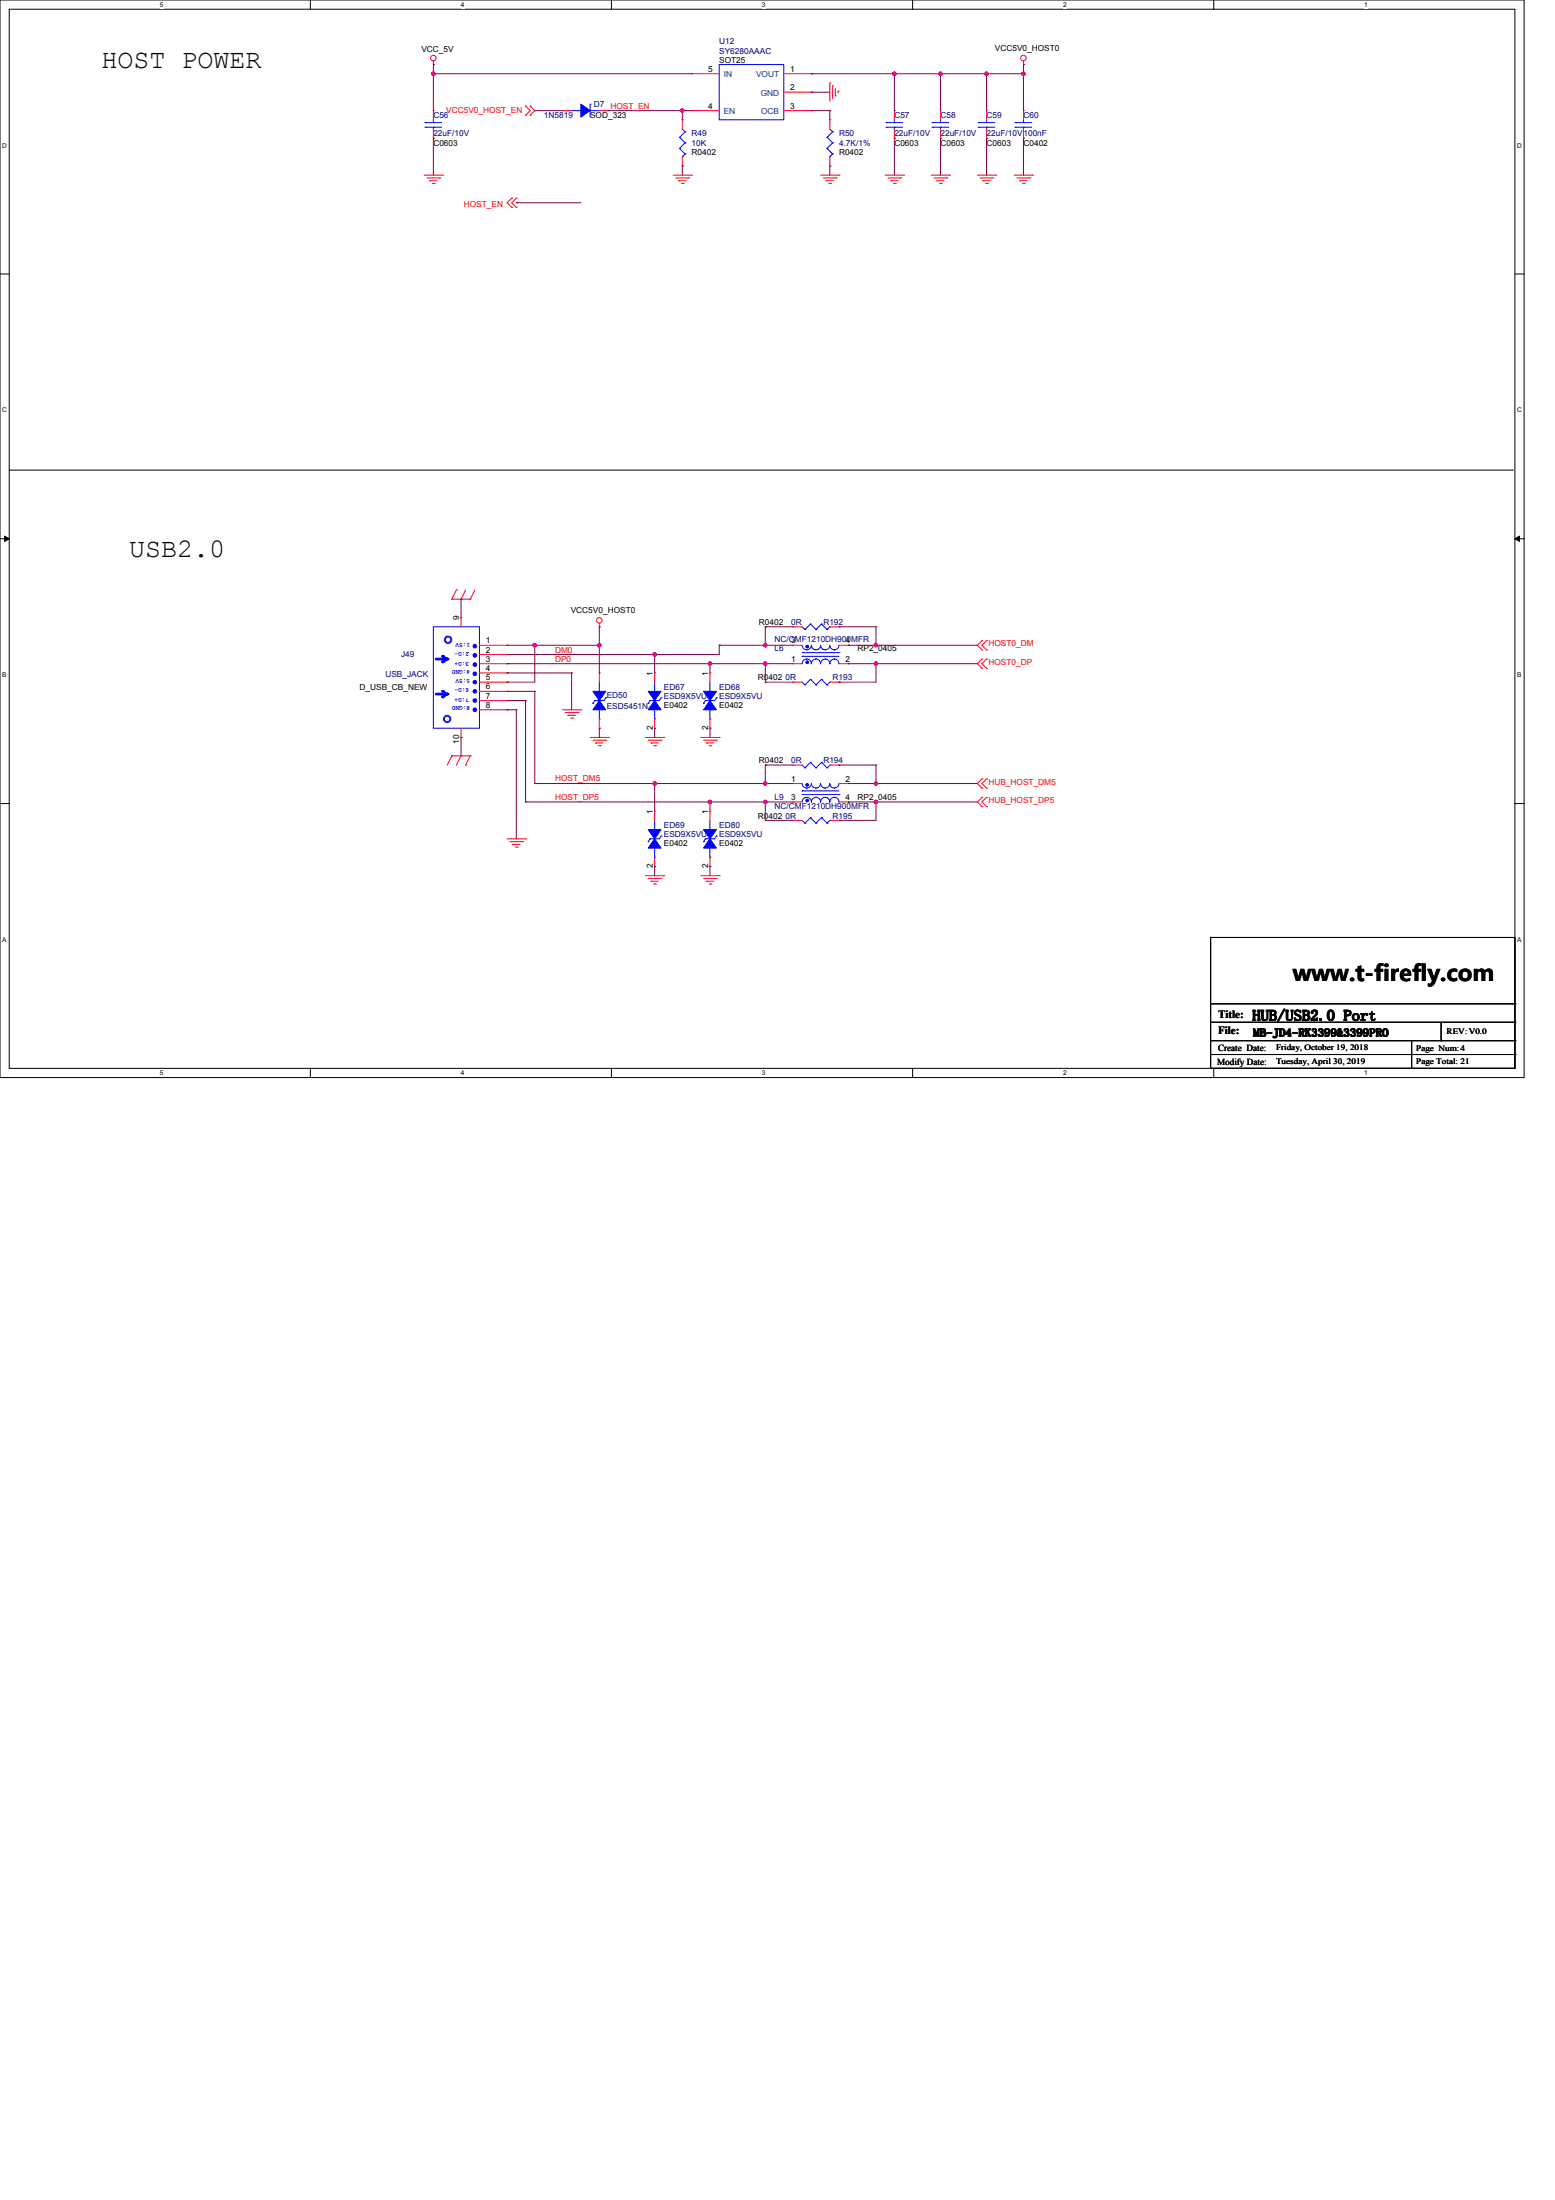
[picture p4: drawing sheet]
<svg xmlns="http://www.w3.org/2000/svg" width="210mm" height="297mm" viewBox="0 0 210 297" stroke-linecap="round" stroke-linejoin="round" font-family="sans-serif">
<path d="M0 0h205.7v145.5h-205.7zM1.2 1.2h203.3v143h-203.3z" fill="none" stroke="#000" stroke-width=".13"/>
<g fill="#fff">
<path d="M21.6 .1h.5v1h-.5z"/>
<path d="M21.6 144.4h.5v1h-.5z"/>
</g>
<path d="M41.9 0v1.2M41.9 144.2v1.3" fill="none" stroke="#000" stroke-width=".13"/>
<g fill="#fff">
<path d="M62.2 .1h.5v1h-.5z"/>
<path d="M62.2 144.4h.5v1h-.5z"/>
</g>
<path d="M82.5 0v1.2M82.5 144.2v1.3" fill="none" stroke="#000" stroke-width=".13"/>
<g fill="#fff">
<path d="M102.9 .1h.5v1h-.5z"/>
<path d="M102.9 144.4h.5v1h-.5z"/>
</g>
<path d="M123.2 0v1.2M123.2 144.2v1.3" fill="none" stroke="#000" stroke-width=".13"/>
<g fill="#fff">
<path d="M143.5 .1h.5v1h-.5z"/>
<path d="M143.5 144.4h.5v1h-.5z"/>
</g>
<path d="M163.8 0v1.2M163.8 144.2v1.3" fill="none" stroke="#000" stroke-width=".13"/>
<g fill="#fff">
<path d="M184.2 .1h.5v1h-.5z"/>
<path d="M184.2 144.4h.5v1h-.5z"/>
<path d="M.3 19.1h.7v1h-.7z"/>
<path d="M204.8 19.1h.6v1h-.6z"/>
<path d="M.3 54.9h.7v1h-.7z"/>
<path d="M204.8 54.9h.6v1h-.6z"/>
</g>
<path d="M0 37h1.2M204.5 37h1.2" fill="none" stroke="#000" stroke-width=".13"/>
<g fill="#fff">
<path d="M.3 90.6h.6v1h-.6z"/>
<path d="M204.8 90.6h.6v1h-.6z"/>
</g>
<path d="M0 72.7h1.2M.6 72.4l.6 .3-.6 .4zM204.5 72.7l.6-.3v.7zM204.5 72.7h1.2" fill="none" stroke="#000" stroke-width=".13"/>
<path d="M.6 72.4l.6 .3-.6 .4zM204.5 72.7l.6-.3v.7z" fill="#000"/>
<g fill="#fff">
<path d="M.3 126.4h.6v1h-.6z"/>
<path d="M204.8 126.4h.6v1h-.6z"/>
</g>
<g fill="none" stroke="#000" stroke-width=".13">
<path d="M1.2 63.5h202.9M204.1 63.5h.1M0 108.5h1.2M204.5 108.5h1.2M163.4 126.6h41.1v17.6h-41.1zM163.4 135.5h41.1M163.4 138h41.1M194.5 138v2.5M204.5 135.5h.1M204.5 138h.1M163.4 140.5h41.1M163.4 142.4h41.1"/>
<path d="M190.6 144.2h.1M190.6 140.5v3.7M194.5 140.5h.1M204.5 140.5h.1M204.5 142.4h.1"/>
</g>
<g fill="none" stroke="#f00" stroke-width=".13">
<path d="M58.5 8.7h.1M58.5 8.2v.5M70.9 15.6h.1M70.9 14.3h.1M70.9 14.3l.7 .6-.7 .7M71.6 14.3h.1M71.6 15.6h.1M71.6 14.3l.6 .6-.6 .7M93.3 14.9h.1M93.3 10h.1M93.3 14.9h3.8M93.3 10h3.8"/>
<path d="M105.8 14.9h3.7M105.8 12.4h3.7M105.8 10h3.7M109.5 14.9h.1M109.5 12.4h.1M109.5 10h.1M112 11.2h.1M112 11.2v2.5M112.4 11.6h.1M112.4 11.6v1.7M112.8 12.9h.1M112.8 12v.9"/>
<path d="M113.1 12.3h.1M113.1 12.3v.3M120.7 18.7h.1M120.7 14.9h.1M120.7 14.9v1.3M120.7 17.4v1.3M138.2 8.7h.1M138.2 8.2v.5M57.3 23.6h2.4M57.6 24h1.8M58 24.4h.1M58 24.4h1"/>
<path d="M58.4 24.8h.2M58.6 24.8h.1M59.4 24h.1M59.7 23.6h.1M69.1 26.8h.1M69.1 28h.1M69.1 26.8l-.6 .6 .6 .6M69.7 26.8h.1M69.7 28h.1M69.7 26.8l-.6 .6 .6 .6M90.9 23.6h2.4M91.2 24h1.8"/>
<path d="M91.6 24.4h.1M91.6 24.4h1M92 24.8h.2M92.2 24.8h.1M93 24h.1M93.3 23.6h.1M110.8 23.6h2.5M111.1 24h1.8M111.5 24.4h.1M111.5 24.4h1M111.9 24.8h.2M112.1 24.8h.1"/>
<path d="M112.9 24h.1M113.3 23.6h.1M119.5 23.6h2.5M119.9 24h1.7M120.2 24.4h.1M120.2 24.4h1M120.6 24.8h.3M120.9 24.8h.1M121.6 24h.1M122 23.6h.1M125.7 23.6h2.5M126.1 24h1.7"/>
<path d="M126.5 24.4h.1M126.5 24.4h.9M126.8 24.8h.3M127.1 24.8h.1M127.8 24h.1M128.2 23.6h.1M131.9 23.6h2.5M132.3 24h1.7M132.7 24.4h.1M132.7 24.4h1M133 24.8h.3M133.3 24.8h.1"/>
<path d="M134 24h.1M134.4 23.6h.1M136.9 23.6h2.5M137.3 24h1.7M137.7 24.4h.1M137.7 24.4h.9M138 24.8h.3M138.3 24.8h.1M139 24h.1M139.4 23.6h.1M61.6 79.7h.1M61.6 79.7l-.6 1.2"/>
<path d="M62.9 79.7l-.7 1.2M64.1 79.7l-.6 1.2M61 80.9h.1M61 80.9h2.5M62.2 80.9h.1M63.5 80.9h.1M75.9 95.8h2.5M76.3 96.2h1.7M76.7 96.6h.1M76.7 96.6h1M77 97h.3M77.3 97h.1"/>
<path d="M78 96.2h.1M78.4 95.8h.1M79.7 99.6h2.4M80 99.9h1.8M80.9 84.6h.1M80.9 84.1v.5M81.8 99.9h.1M82.1 99.6h.1M87.1 99.6h2.5M87.5 99.9h1.7M89.2 99.9h.1M89.6 99.6h.1"/>
<path d="M94.6 99.6h2.5M95 99.9h1.7M96.7 99.9h.1M97.1 99.6h.1M132.5 87.7h.1M132.5 86.5h.1M132.5 90.2h.1M132.5 89h.1M132.5 86.5l-.6 .6 .6 .6M132.5 89l-.6 .6 .6 .6M133.2 86.5h.1M133.2 87.7h.1"/>
<path d="M133.2 89h.1M133.2 90.2h.1M133.2 86.5l-.7 .6 .7 .6M133.2 89l-.7 .6 .7 .6M61 102.1h.1M61 102.1l-.6 1.2M61 102.1h2.5M62.2 102.1h.1M62.2 102.1l-.6 1.2M62.9 103.3h.1M63.5 102.1h.1M63.5 102.1l-.6 1.2"/>
<path d="M68.5 113.3h2.4M68.8 113.6h1.8M69.2 114h.1M69.2 114h1M69.6 114.4h.2M69.8 114.4h.1M70.6 113.6h.1M70.9 113.3h.1M80.4 100.3h.1M80.4 100.3h1M80.8 100.7h.2M81 100.7h.1"/>
<path d="M87.1 118.2h2.5M87.5 118.6h1.7M87.9 119h.1M87.9 100.3h.1M87.9 119h1M87.9 100.3h1M88.2 119.4h.3M88.2 100.7h.3M88.5 119.4h.1M88.5 100.7h.1M89.2 118.6h.1M89.6 118.2h.1"/>
<path d="M94.6 118.2h2.5M95 118.6h1.7M95.3 119h.1M95.3 100.3h.1M95.3 119h1M95.3 100.3h1M95.7 119.4h.3M95.7 100.7h.3M96 119.4h.1M96 100.7h.1M96.7 118.6h.1M97.1 118.2h.1"/>
<path d="M132.5 106.4h.1M132.5 105.2h.1M132.5 108.9h.1M132.5 107.7h.1M132.5 105.2l-.6 .6 .6 .6M132.5 107.7l-.6 .6 .6 .6M133.2 105.2h.1M133.2 106.4h.1M133.2 107.7h.1M133.2 108.9h.1M133.2 105.2l-.7 .6 .7 .6M133.2 107.7l-.7 .6 .7 .6"/>
<circle cx="58.5" cy="7.8" r=".37"/>
<circle cx="138.1" cy="7.8" r=".37"/>
<circle cx="80.9" cy="83.8" r=".37"/>
</g>
<g fill="none" stroke="#00f" stroke-width=".13">
<path d="M97.1 8.7h8.7v7.5h-8.7zM119.6 16.6h.1M119.6 17.2h.1M119.6 16.6h2.2M119.6 17.2h2.2M120.7 17.2h.1M120.7 16.6h.1M120.7 16.2v.4M120.7 17.2v.2M95.2 94.6h.1M95.2 94.6h1.3M95.8 93.3h.1"/>
<path d="M95.8 97.1h.1M95.8 92.1v1.2M95.8 95.8v1.3"/>
</g>
<path d="M95 93.3h1.7l-.9 1.3z" fill-rule="evenodd" fill="#00f"/>
<path d="M95 93.3h1.7l-.9 1.3zM95 95h.1M95.2 94.6l-.2 .4M96.7 94.2h.1M96.7 94.2l-.2 .4" fill="none" stroke="#00f" stroke-width=".13"/>
<path d="M95.8 94.6l.9 1.2h-1.7z" fill-rule="evenodd" fill="#00f"/>
<g fill="none" stroke="#00f" stroke-width=".13">
<path d="M58.5 84.6h6.2v13.7h-6.2zM95.8 94.6l.9 1.2h-1.7z"/>
<circle cx="60.4" cy="97.1" r=".49"/>
<circle cx="60.4" cy="97.1" r=".37"/>
</g>
<path d="M95.8 90.9h.1M95.8 98.3h.1M95.8 90.9v1.2M95.8 97.1v1.2" fill="none" stroke="#f00" stroke-width=".13"/>
<path d="M58.9 89h1.5" fill="none" stroke="#00f" stroke-width=".37"/>
<circle cx="60.4" cy="89" r=".18" fill="#00f"/>
<path d="M60.4 89l-.7 .4" fill="none" stroke="#00f" stroke-width=".37"/>
<circle cx="59.7" cy="89.4" r=".18" fill="#00f"/>
<path d="M59.7 88.6l.7 .4" fill="none" stroke="#00f" stroke-width=".37"/>
<circle cx="59.7" cy="88.6" r=".18" fill="#00f"/>
<circle cx="64.1" cy="88.5" r=".25" fill="#00f"/>
<circle cx="64.1" cy="88.5" r=".25" fill="none" stroke="#00f" stroke-width=".13"/>
<circle cx="64.1" cy="91" r=".25" fill="#00f"/>
<circle cx="64.1" cy="91" r=".25" fill="none" stroke="#00f" stroke-width=".13"/>
<circle cx="64.1" cy="89.7" r=".25" fill="#00f"/>
<circle cx="64.1" cy="89.7" r=".25" fill="none" stroke="#00f" stroke-width=".13"/>
<circle cx="64.1" cy="87.2" r=".25" fill="#00f"/>
<g fill="none" stroke="#00f" stroke-width=".13">
<circle cx="60.5" cy="86.4" r=".5"/>
<circle cx="60.5" cy="86.4" r=".37"/>
<circle cx="64.1" cy="87.2" r=".25"/>
</g>
<circle cx="64.1" cy="94.6" r=".24" fill="#00f"/>
<circle cx="64.1" cy="94.6" r=".24" fill="none" stroke="#00f" stroke-width=".13"/>
<circle cx="64.1" cy="92.1" r=".24" fill="#00f"/>
<circle cx="64.1" cy="92.1" r=".24" fill="none" stroke="#00f" stroke-width=".13"/>
<circle cx="64.1" cy="93.3" r=".24" fill="#00f"/>
<circle cx="64.1" cy="93.3" r=".24" fill="none" stroke="#00f" stroke-width=".13"/>
<circle cx="64.1" cy="95.8" r=".24" fill="#00f"/>
<circle cx="64.1" cy="95.8" r=".24" fill="none" stroke="#00f" stroke-width=".13"/>
<path d="M58.9 93.7h1.5" fill="none" stroke="#00f" stroke-width=".37"/>
<circle cx="60.4" cy="93.7" r=".18" fill="#00f"/>
<path d="M60.4 93.7l-.7 .4" fill="none" stroke="#00f" stroke-width=".37"/>
<circle cx="59.7" cy="94.1" r=".18" fill="#00f"/>
<path d="M59.7 93.3l.7 .4" fill="none" stroke="#00f" stroke-width=".37"/>
<circle cx="59.7" cy="93.3" r=".18" fill="#00f"/>
<g fill="none" stroke="#f00" stroke-width=".13">
<path d="M58.5 18.7h.1M58.5 14.9h.1M58.5 14.9v1.3M58.5 17.4v1.3M112 16.2h.1M112 16.2v1.2M133.2 18.7h.1M133.2 14.9h.1M133.2 14.9v1.3M133.2 17.4v1.3M112 22.4h.1M112 21.2v1.2"/>
<path d="M62.2 99.6h.1M62.2 83.4h.1M62.2 83.4v1.2M62.2 98.3v1.3M64.7 88.4h3.8M64.7 89.6h3.8M64.7 90.9h3.8M64.7 87.1h3.8M64.7 92.1h3.8M64.7 93.3h3.8M64.7 94.6h3.8M64.7 95.8h3.8"/>
<path d="M68.5 88.4h.1M68.5 89.6h.1M68.5 90.9h.1M68.5 87.1h.1M68.5 92.1h.1M68.5 93.3h.1M68.5 94.6h.1M68.5 95.8h.1M107 92.1h.1M107 92.1h1.3M112 92.1h1.3M113.3 92.1h.1"/>
</g>
<g fill="none" stroke="#00f" stroke-width=".13">
<path d="M57.4 16.6h.1M57.4 17.2h.1M57.4 16.6h2.2M57.4 17.2h2.2M58.5 17.2h.1M58.5 16.6h.1M58.5 16.2v.4M58.5 17.2v.2M111.6 18.5h.1M111.6 18.5l.8 .8M112 17.4l.4 .4M112.4 17.8h.1"/>
<path d="M112.4 19.3h.1M112.4 17.8l-.8 .7M112.4 19.3l-.8 .7M132.1 16.6h.1M132.1 17.2h.1M132.1 16.6h2.2M132.1 17.2h2.2M133.2 17.2h.1M133.2 16.6h.1M133.2 16.2v.4M133.2 17.2v.2M111.6 20h.1"/>
<path d="M111.6 20l.8 .8M112 21.2h.1M112.4 20.8h.1M112.4 20.8l-.4 .4M87.7 94.6h.1M87.7 94.6h1.3M88.4 93.3h.1M88.4 97.1h.1M88.4 92.1v1.2M88.4 95.8v1.3M108.3 92.1l.4 .4M108.7 92.5h.1"/>
<path d="M109.4 91.7h.1M109.4 91.7l-.7 .8M109.4 91.7l.7 .8M110.1 92.5h.1M110.9 91.7h.1M110.9 91.7l-.8 .8M110.9 91.7l.7 .8M111.6 92.5h.1M112 92.1h.1M112 92.1l-.4 .4"/>
</g>
<path d="M87.5 93.3h1.7l-.8 1.3z" fill-rule="evenodd" fill="#00f"/>
<path d="M87.5 93.3h1.7l-.8 1.3zM87.5 95h.1M87.7 94.6l-.2 .4M89.2 94.2h.1M89.2 94.2l-.2 .4" fill="none" stroke="#00f" stroke-width=".13"/>
<path d="M88.4 94.6l.8 1.2h-1.7z" fill-rule="evenodd" fill="#00f"/>
<path d="M77.2 14.9h1.2M78.4 14.9h.1M79.7 14.1h.1M79.7 14.1v1.7M79.7 14.9h1.2M80.9 14.9h.1M88.4 94.6l.8 1.2h-1.7z" fill="none" stroke="#00f" stroke-width=".13"/>
<path d="M88.4 90.9h.1M88.4 98.3h.1M88.4 90.9v1.2M88.4 97.1v1.2" fill="none" stroke="#f00" stroke-width=".13"/>
<path d="M78.4 14.1l1.3 .8-1.3 .9z" fill-rule="evenodd" fill="#00f"/>
<g fill="none" stroke="#00f" stroke-width=".13">
<path d="M78.4 14.1l1.3 .8-1.3 .9zM95.2 113.3h.1M95.2 113.3h1.3M95.8 112h.1M95.8 115.7h.1M95.8 110.8v1.2M95.8 114.5v1.2M108.3 103.3l.4 .4M108.7 103.7h.1M109.4 102.9h.1M109.4 102.9l-.7 .8M109.4 102.9l.7 .8"/>
<path d="M110.1 103.7h.1M110.9 102.9h.1M110.9 102.9l-.8 .8M110.9 102.9l.7 .8M111.6 103.7h.1M112 103.3h.1M112 103.3l-.4 .4"/>
</g>
<path d="M75.9 14.9h.1M75.9 14.9h1.3M80.9 14.9h1.2M82.1 14.9h.1M107 103.3h.1M107 103.3h1.3M112 103.3h1.3M113.3 103.3h.1" fill="none" stroke="#f00" stroke-width=".13"/>
<path d="M95 112h1.7l-.9 1.3z" fill-rule="evenodd" fill="#00f"/>
<path d="M95 112h1.7l-.9 1.3zM95 113.6h.1M95.2 113.3l-.2 .3M96.7 112.9h.1M96.7 112.9l-.2 .4" fill="none" stroke="#00f" stroke-width=".13"/>
<path d="M95.8 113.3l.9 1.2h-1.7z" fill-rule="evenodd" fill="#00f"/>
<g fill="none" stroke="#00f" stroke-width=".13">
<path d="M91.7 18.5h.1M91.7 18.5l.8 .8M92.1 17.4l.4 .4M92.5 17.8h.1M92.5 19.3h.1M92.5 17.8l-.8 .7M92.5 19.3l-.8 .7M91.7 20h.1M91.7 20l.8 .8M92.1 21.2h.1M92.5 20.8h.1M92.5 20.8l-.4 .4"/>
<path d="M108.3 87.1a.62 .62 0 0 0 .6 .6 .63 .63 0 0 0 .6-.6M108.3 89.6a.61 .61 0 0 1 .6-.6 .62 .62 0 0 1 .6 .6M108.3 88.6h.1M108.3 88.1h5M108.3 88.6h5M109.5 87.1a.62 .62 0 0 0 .7 .6h-.1a.64 .64 0 0 0 .7-.6 .62 .62 0 0 0 .6 .6 .64 .64 0 0 0 .6-.6 .62 .62 0 0 0 .6 .6 .63 .63 0 0 0 .7-.6M109.5 89.6a.61 .61 0 0 1 .7-.6h-.1a.62 .62 0 0 1 .7 .6 .61 .61 0 0 1 .6-.6 .62 .62 0 0 1 .6 .6 .61 .61 0 0 1 .6-.6 .62 .62 0 0 1 .7 .6M113.3 88.1h.1M95.8 113.3l.9 1.2h-1.7z"/>
</g>
<path d="M92.1 16.2h.1M92.1 16.2v1.2M92.1 22.4h.1M92.1 21.2v1.2M95.8 109.5h.1M95.8 117h.1M95.8 109.5v1.3M95.8 115.7v1.3" fill="none" stroke="#f00" stroke-width=".13"/>
<circle cx="109" cy="89.4" r=".18" fill="#00f"/>
<circle cx="109" cy="89.4" r=".18" fill="none" stroke="#00f" stroke-width=".13"/>
<circle cx="109" cy="87.3" r=".18" fill="#00f"/>
<g fill="none" stroke="#00f" stroke-width=".13">
<path d="M87.7 113.3h.1M87.7 113.3h1.3M88.4 112h.1M88.4 115.7h.1M88.4 110.8v1.2M88.4 114.5v1.2"/>
<circle cx="109" cy="87.3" r=".18"/>
</g>
<path d="M107 89.6h.1M107 87.1h.1M107 89.6h1.3M107 87.1h1.3M113.3 89.6h1.2M113.3 87.1h1.2M114.5 89.6h.1M114.5 87.1h.1" fill="none" stroke="#f00" stroke-width=".13"/>
<path d="M87.5 112h1.7l-.8 1.3z" fill-rule="evenodd" fill="#00f"/>
<path d="M87.5 112h1.7l-.8 1.3zM87.5 113.6h.1M87.7 113.3l-.2 .3M89.2 112.9h.1M89.2 112.9l-.2 .4" fill="none" stroke="#00f" stroke-width=".13"/>
<path d="M88.4 113.3l.8 1.2h-1.7z" fill-rule="evenodd" fill="#00f"/>
<g fill="none" stroke="#00f" stroke-width=".13">
<path d="M125.8 16.6h.1M125.8 17.2h.1M125.8 16.6h2.3M125.8 17.2h2.3M126.9 17.2h.1M126.9 16.6h.1M126.9 16.2v.4M126.9 17.2v.2M137 16.6h.1M137 17.2h.1M137 16.6h2.3M137 17.2h2.3"/>
<path d="M138.2 17.2h.1M138.2 16.6h.1M138.2 16.2v.4M138.2 17.2v.2M80.3 94.6h.1M80.3 94.6h1.2M80.9 93.3h.1M80.9 97.1h.1M80.9 92.1v1.2M80.9 95.8v1.3M108.3 84.6l.4 .4M108.7 85h.1"/>
<path d="M109.4 84.3h.1M109.4 84.3l-.7 .7M109.4 84.3l.7 .7M110.1 85h.1M110.9 84.3h.1M110.9 84.3l-.8 .7M110.9 84.3l.7 .7M111.6 85h.1M112 84.6h.1M112 84.6l-.4 .4M88.4 113.3l.8 1.2h-1.7z"/>
</g>
<g fill="none" stroke="#f00" stroke-width=".13">
<path d="M126.9 18.7h.1M126.9 14.9h.1M126.9 14.9v1.3M126.9 17.4v1.3M138.2 18.7h.1M138.2 14.9h.1M138.2 14.9v1.3M138.2 17.4v1.3M107 84.6h.1M107 84.6h1.3M112 84.6h1.3M113.3 84.6h.1"/>
<path d="M88.4 109.5h.1M88.4 117h.1M88.4 109.5v1.3M88.4 115.7v1.3"/>
</g>
<path d="M80 93.3h1.8l-.9 1.3z" fill-rule="evenodd" fill="#00f"/>
<path d="M80 93.3h1.8l-.9 1.3zM80 95h.1M80.3 94.6l-.3 .4M81.8 94.2h.1M81.8 94.2l-.3 .4" fill="none" stroke="#00f" stroke-width=".13"/>
<path d="M80.9 94.6l.9 1.2h-1.8z" fill-rule="evenodd" fill="#00f"/>
<g fill="none" stroke="#00f" stroke-width=".13">
<path d="M80.9 94.6l.9 1.2h-1.8zM108.3 108.3a.61 .61 0 0 1 .6-.6 .62 .62 0 0 1 .6 .6M108.3 105.8a.62 .62 0 0 0 .6 .6 .63 .63 0 0 0 .6-.6M108.3 106.8h.1M108.3 110.8l.4 .3M108.3 107.3h5M108.3 106.8h5M108.7 111.1h.1M109.4 110.4h.1M109.4 110.4l-.7 .7M109.4 110.4l.7 .7M109.5 108.3a.61 .61 0 0 1 .7-.6h-.1a.62 .62 0 0 1 .7 .6 .61 .61 0 0 1 .6-.6 .62 .62 0 0 1 .6 .6 .61 .61 0 0 1 .6-.6 .62 .62 0 0 1 .7 .6"/>
<path d="M109.5 105.8a.62 .62 0 0 0 .7 .6h-.1a.63 .63 0 0 0 .7-.6 .63 .63 0 0 0 .6 .6 .63 .63 0 0 0 .6-.6 .63 .63 0 0 0 .6 .6 .63 .63 0 0 0 .7-.6M110.1 111.1h.1M110.9 110.4h.1M110.9 110.4l-.8 .7M110.9 110.4l.7 .7M111.6 111.1h.1M112 110.8h.1M112 110.8l-.4 .3M113.3 107.3h.1"/>
</g>
<path d="M80.9 90.9h.1M80.9 98.3h.1M80.9 90.9v1.2M80.9 97.1v1.2M107 110.8h.1M107 110.8h1.3M112 110.8h1.3M113.3 110.8h.1" fill="none" stroke="#f00" stroke-width=".13"/>
<circle cx="109" cy="106" r=".18" fill="#00f"/>
<circle cx="109" cy="106" r=".18" fill="none" stroke="#00f" stroke-width=".13"/>
<circle cx="109" cy="108.1" r=".18" fill="#00f"/>
<circle cx="109" cy="108.1" r=".18" fill="none" stroke="#00f" stroke-width=".13"/>
<path d="M107 105.8h.1M107 108.3h.1M107 105.8h1.3M107 108.3h1.3M113.3 105.8h1.2M113.3 108.3h1.2M114.5 105.8h.1M114.5 108.3h.1" fill="none" stroke="#f00" stroke-width=".13"/>
<path d="M58.5 8.7h.1M58.5 8.7v1.3M82.1 14.9h.1M82.1 14.9h10M109.5 10h.1M109.5 10h11.2M112 14.9h.1M112 14.9v1.3" fill="none" stroke="#800040" stroke-width=".13"/>
<circle cx="92.1" cy="14.9" r=".24" fill="#f0f"/>
<circle cx="92.1" cy="14.9" r=".24" fill="none" stroke="#f0f" stroke-width=".13"/>
<path d="M109.5 12.4h.1M109.5 14.9h.1M109.5 12.4h2.5M109.5 14.9h2.5M138.2 8.7h.1M138.2 10h.1M138.2 8.7v6.2M112 22.4h.1M112 22.4v1.2" fill="none" stroke="#800040" stroke-width=".13"/>
<circle cx="138.1" cy="10" r=".24" fill="#f0f"/>
<circle cx="138.1" cy="10" r=".24" fill="none" stroke="#f0f" stroke-width=".13"/>
<g fill="none" stroke="#800040" stroke-width=".13">
<path d="M58.5 10h.1M58.5 18.7h.1M58.5 10v4.9M58.5 18.7v4.9M92.1 14.9h.1M92.1 14.9v1.3M92.1 14.9h1.2M126.9 18.7h.1M126.9 10h.1M126.9 10h11.3M126.9 10v4.9M126.9 18.7v4.9"/>
<path d="M133.2 18.7h.1M133.2 10h.1M133.2 10v4.9M133.2 18.7v4.9M138.2 18.7h.1M138.2 18.7v4.9M92.1 22.4h.1M92.1 22.4v1.2"/>
</g>
<circle cx="133.2" cy="10" r=".24" fill="#f0f"/>
<circle cx="133.2" cy="10" r=".24" fill="none" stroke="#f0f" stroke-width=".13"/>
<circle cx="126.9" cy="10" r=".24" fill="#f0f"/>
<circle cx="126.9" cy="10" r=".24" fill="none" stroke="#f0f" stroke-width=".13"/>
<path d="M120.7 18.7h.1M120.7 10h.1M120.7 10v4.9M120.7 18.7v4.9" fill="none" stroke="#800040" stroke-width=".13"/>
<circle cx="120.7" cy="10" r=".24" fill="#f0f"/>
<circle cx="120.7" cy="10" r=".24" fill="none" stroke="#f0f" stroke-width=".13"/>
<path d="M58.5 10h.1M58.5 10h34.8M72.2 14.9h.1M72.2 14.9h3.7M120.7 10h.1M120.7 10h6.2" fill="none" stroke="#800040" stroke-width=".13"/>
<circle cx="58.5" cy="10" r=".24" fill="#f0f"/>
<circle cx="58.5" cy="10" r=".24" fill="none" stroke="#f0f" stroke-width=".13"/>
<path d="M69.7 27.4h.1M69.7 27.4h8.7M95.8 117h.1M95.8 108.3h.1M95.8 108.3v1.2M95.8 117v1.2M103.3 108.3h.1M103.3 108.3h3.7" fill="none" stroke="#800040" stroke-width=".13"/>
<circle cx="103.3" cy="108.3" r=".24" fill="#f0f"/>
<circle cx="103.3" cy="108.3" r=".24" fill="none" stroke="#f0f" stroke-width=".13"/>
<path d="M69.7 95.8h.1M69.7 95.8v17.5M88.4 105.8h.1M88.4 105.8v3.7M88.4 105.8h14.9M95.8 108.3h.1M95.8 108.3h7.5M113.3 110.8h.1M118.2 108.3h.1M118.2 108.3v2.5h-4.9" fill="none" stroke="#800040" stroke-width=".13"/>
<circle cx="118.2" cy="108.3" r=".24" fill="#f0f"/>
<circle cx="118.2" cy="108.3" r=".24" fill="none" stroke="#f0f" stroke-width=".13"/>
<path d="M72.2 87.1h.1M72.2 87.1v5M114.5 105.8h.1M114.5 105.8h3.7" fill="none" stroke="#800040" stroke-width=".13"/>
<circle cx="72.2" cy="87.1" r=".24" fill="#f0f"/>
<circle cx="72.2" cy="87.1" r=".24" fill="none" stroke="#f0f" stroke-width=".13"/>
<path d="M103.3 103.3h.1M103.3 103.3h3.7M103.3 103.3v2.5M113.3 103.3h.1M113.3 103.3h4.9M118.2 103.3h.1M118.2 105.8h.1M118.2 103.3v2.5M118.2 105.8h13.7" fill="none" stroke="#800040" stroke-width=".13"/>
<circle cx="118.2" cy="105.8" r=".24" fill="#f0f"/>
<circle cx="118.2" cy="105.8" r=".24" fill="none" stroke="#f0f" stroke-width=".13"/>
<g fill="none" stroke="#800040" stroke-width=".13">
<path d="M68.5 92.1h.1M68.5 92.1h3.7M95.8 98.3h.1M95.8 98.3v1.3M88.4 117h.1M88.4 117v1.2M103.3 110.8h.1M103.3 108.3h.1M103.3 105.8h.1M103.3 110.8h3.7M103.3 108.3v2.5M103.3 105.8h3.7"/>
<path d="M114.5 108.3h.1M114.5 108.3h17.4M118.2 108.3h.1"/>
</g>
<circle cx="103.3" cy="105.8" r=".24" fill="#f0f"/>
<circle cx="103.3" cy="105.8" r=".24" fill="none" stroke="#f0f" stroke-width=".13"/>
<path d="M68.5 89.6h.1M68.5 89.6h27.3" fill="none" stroke="#800040" stroke-width=".13"/>
<circle cx="95.8" cy="89.6" r=".24" fill="#f0f"/>
<circle cx="95.8" cy="89.6" r=".24" fill="none" stroke="#f0f" stroke-width=".13"/>
<path d="M68.5 88.4h.1M68.5 88.4h19.9" fill="none" stroke="#800040" stroke-width=".13"/>
<circle cx="88.4" cy="88.4" r=".24" fill="#f0f"/>
<circle cx="88.4" cy="88.4" r=".24" fill="none" stroke="#f0f" stroke-width=".13"/>
<path d="M103.3 89.6h.1M103.3 89.6h3.7" fill="none" stroke="#800040" stroke-width=".13"/>
<circle cx="103.3" cy="89.6" r=".24" fill="#f0f"/>
<circle cx="103.3" cy="89.6" r=".24" fill="none" stroke="#f0f" stroke-width=".13"/>
<g fill="none" stroke="#800040" stroke-width=".13">
<path d="M68.5 90.9h.1M68.5 90.9h8.7M77.2 90.9h.1M77.2 90.9v4.9M88.4 88.4h.1M88.4 88.4h8.7M88.4 88.4v2.5M95.8 89.6h.1M95.8 89.6v1.3M95.8 89.6h7.5M97.1 87.1h.1M97.1 87.1h6.2"/>
<path d="M113.3 84.6h.1M113.3 84.6h4.9M114.5 87.1h.1M118.2 84.6h.1M118.2 89.6h.1M118.2 84.6v2.5h-3.7M118.2 89.6v2.5"/>
</g>
<circle cx="118.2" cy="89.6" r=".24" fill="#f0f"/>
<circle cx="118.2" cy="89.6" r=".24" fill="none" stroke="#f0f" stroke-width=".13"/>
<g fill="none" stroke="#800040" stroke-width=".13">
<path d="M72.2 87.1h.1M72.2 87.1h8.7M80.9 84.6h.1M80.9 98.3h.1M80.9 87.1h.1M80.9 84.6v6.3M80.9 98.3v1.3M97.1 87.1h.1M97.1 87.1v1.3M103.3 92.1h.1M103.3 84.6h.1M103.3 89.6h.1"/>
<path d="M103.3 92.1h3.7M103.3 84.6v2.5M103.3 89.6v2.5M103.3 84.6h3.7M113.3 92.1h.1M113.3 92.1h4.9M114.5 89.6h.1M114.5 89.6h17.4M118.2 89.6h.1"/>
</g>
<circle cx="80.9" cy="87.1" r=".24" fill="#f0f"/>
<circle cx="80.9" cy="87.1" r=".24" fill="none" stroke="#f0f" stroke-width=".13"/>
<path d="M118.2 87.1h.1M118.2 87.1h13.7" fill="none" stroke="#800040" stroke-width=".13"/>
<circle cx="118.2" cy="87.1" r=".24" fill="#f0f"/>
<circle cx="118.2" cy="87.1" r=".24" fill="none" stroke="#f0f" stroke-width=".13"/>
<path d="M62.2 99.6h.1M62.2 80.9h.1M62.2 80.9v2.5M62.2 99.6v2.5M88.4 98.3h.1M88.4 98.3v1.3M103.3 87.1h.1M103.3 87.1h3.7" fill="none" stroke="#800040" stroke-width=".13"/>
<circle cx="103.3" cy="87.1" r=".24" fill="#f0f"/>
<circle cx="103.3" cy="87.1" r=".24" fill="none" stroke="#f0f" stroke-width=".13"/>
<path d="M68.5 87.1h.1M68.5 94.6h.1M68.5 87.1h3.7M68.5 94.6h2.4M72.2 105.8h.1M72.2 105.8h16.2" fill="none" stroke="#800040" stroke-width=".13"/>
<circle cx="88.4" cy="105.8" r=".24" fill="#f0f"/>
<circle cx="88.4" cy="105.8" r=".24" fill="none" stroke="#f0f" stroke-width=".13"/>
<path d="M68.5 93.3h.1M68.5 95.8h.1M68.5 93.3h3.7M68.5 95.8h1.2M72.2 93.3h.1M72.2 93.3v12.5M70.9 108.3h.1M70.9 108.3h24.9" fill="none" stroke="#800040" stroke-width=".13"/>
<circle cx="95.8" cy="108.3" r=".24" fill="#f0f"/>
<circle cx="95.8" cy="108.3" r=".24" fill="none" stroke="#f0f" stroke-width=".13"/>
<path d="M70.9 94.6h.1M70.9 94.6v13.7" fill="none" stroke="#800040" stroke-width=".13"/>
<circle cx="92.1" cy="14.9" r=".24" fill="#f0f"/>
<circle cx="92.1" cy="14.9" r=".24" fill="none" stroke="#f0f" stroke-width=".13"/>
<circle cx="138.1" cy="10" r=".24" fill="#f0f"/>
<circle cx="138.1" cy="10" r=".24" fill="none" stroke="#f0f" stroke-width=".13"/>
<circle cx="133.2" cy="10" r=".24" fill="#f0f"/>
<circle cx="133.2" cy="10" r=".24" fill="none" stroke="#f0f" stroke-width=".13"/>
<circle cx="126.9" cy="10" r=".24" fill="#f0f"/>
<circle cx="126.9" cy="10" r=".24" fill="none" stroke="#f0f" stroke-width=".13"/>
<circle cx="120.7" cy="10" r=".24" fill="#f0f"/>
<circle cx="120.7" cy="10" r=".24" fill="none" stroke="#f0f" stroke-width=".13"/>
<circle cx="58.5" cy="10" r=".24" fill="#f0f"/>
<circle cx="58.5" cy="10" r=".24" fill="none" stroke="#f0f" stroke-width=".13"/>
<circle cx="103.3" cy="108.3" r=".24" fill="#f0f"/>
<circle cx="103.3" cy="108.3" r=".24" fill="none" stroke="#f0f" stroke-width=".13"/>
<circle cx="118.2" cy="108.3" r=".24" fill="#f0f"/>
<circle cx="118.2" cy="108.3" r=".24" fill="none" stroke="#f0f" stroke-width=".13"/>
<circle cx="72.2" cy="87.1" r=".24" fill="#f0f"/>
<circle cx="72.2" cy="87.1" r=".24" fill="none" stroke="#f0f" stroke-width=".13"/>
<circle cx="118.2" cy="105.8" r=".24" fill="#f0f"/>
<circle cx="118.2" cy="105.8" r=".24" fill="none" stroke="#f0f" stroke-width=".13"/>
<circle cx="103.3" cy="105.8" r=".24" fill="#f0f"/>
<circle cx="103.3" cy="105.8" r=".24" fill="none" stroke="#f0f" stroke-width=".13"/>
<circle cx="95.8" cy="89.6" r=".24" fill="#f0f"/>
<circle cx="95.8" cy="89.6" r=".24" fill="none" stroke="#f0f" stroke-width=".13"/>
<circle cx="88.4" cy="88.4" r=".24" fill="#f0f"/>
<circle cx="88.4" cy="88.4" r=".24" fill="none" stroke="#f0f" stroke-width=".13"/>
<circle cx="103.3" cy="89.6" r=".24" fill="#f0f"/>
<circle cx="103.3" cy="89.6" r=".24" fill="none" stroke="#f0f" stroke-width=".13"/>
<circle cx="118.2" cy="89.6" r=".24" fill="#f0f"/>
<circle cx="118.2" cy="89.6" r=".24" fill="none" stroke="#f0f" stroke-width=".13"/>
<circle cx="80.9" cy="87.1" r=".24" fill="#f0f"/>
<circle cx="80.9" cy="87.1" r=".24" fill="none" stroke="#f0f" stroke-width=".13"/>
<circle cx="118.2" cy="87.1" r=".24" fill="#f0f"/>
<circle cx="118.2" cy="87.1" r=".24" fill="none" stroke="#f0f" stroke-width=".13"/>
<circle cx="103.3" cy="87.1" r=".24" fill="#f0f"/>
<circle cx="103.3" cy="87.1" r=".24" fill="none" stroke="#f0f" stroke-width=".13"/>
<circle cx="88.4" cy="105.8" r=".24" fill="#f0f"/>
<circle cx="88.4" cy="105.8" r=".24" fill="none" stroke="#f0f" stroke-width=".13"/>
<circle cx="95.8" cy="108.3" r=".24" fill="#f0f"/>
<circle cx="95.8" cy="108.3" r=".24" fill="none" stroke="#f0f" stroke-width=".13"/>
<g font-size="3.6">
<text x="13.7" y="9.2">HOST POWER</text>
<text x="17.4" y="75.2">USB2.0</text>
</g>
<text font-size="3" x="174.5" y="132.5">www.t-firefly.com</text>
<text font-size="2" x="169.1" y="137.7">HUB/USB2.0 Port</text>
<g font-size="1.5">
<text x="164.4" y="137.4">Title:</text>
<text x="164.4" y="139.6">File:</text>
<text x="169.2" y="139.9">MB-JD4-RK3399&amp;3399PRO</text>
</g>
<g font-size="1.2">
<text x="164.3" y="143.8">Modify Date:</text>
<text x="164.4" y="141.9">Create Date:</text>
</g>
<g font-size="1.1" fill="#000080">
<text x="97.1" y="6">U12</text>
<text x="97.1" y="7.2">SY6280AAAC</text>
<text x="58.5" y="15.9">C56</text>
<text x="73.4" y="15.9">1N5819</text>
<text x="80.1" y="14.4">D7</text>
<text x="120.7" y="15.9">C57</text>
<text x="126.9" y="15.9">C58</text>
<text x="133.2" y="15.9">C59</text>
<text x="138.2" y="15.9">C60</text>
<text x="58.5" y="18.4">22uF/10V</text>
<text x="93.3" y="18.4">R49</text>
<text x="93.3" y="19.7">10K</text>
<text x="113.3" y="18.4">R50</text>
<text x="113.3" y="19.7">4.7K/1%</text>
<text x="120.7" y="18.4">22uF/10V</text>
<text x="126.9" y="18.4">22uF/10V</text>
<text x="133.2" y="18.4">22uF/10V100nF</text>
<text x="54.1" y="88.7">J49</text>
<text x="104.5" y="87.9">L6</text>
<text x="104.5" y="86.6">NC/CMF1210DH900MFR</text>
<text x="106.8" y="84.4">0R</text>
<text x="111.1" y="84.4">R192</text>
<text x="52" y="91.4">USB_JACK</text>
<text x="81.9" y="94.2">ED50</text>
<text x="81.9" y="95.7">ESD5451N</text>
<text x="89.6" y="93.1">ED67</text>
<text x="89.6" y="94.3">ESD9X5VU</text>
<text x="97.1" y="93.1">ED68</text>
<text x="97.1" y="94.3">ESD9X5VU</text>
<text x="106" y="91.9">0R</text>
<text x="112.4" y="91.9">R193</text>
<text x="106.8" y="103.1">0R</text>
<text x="111.1" y="103.1">R194</text>
<text x="89.6" y="111.8">ED69</text>
<text x="89.6" y="113">ESD9X5VU</text>
<text x="97.1" y="111.8">ED80</text>
<text x="97.1" y="113">ESD9X5VU</text>
<text x="104.5" y="108">L9</text>
<text x="104.5" y="109.3">NC/CMF1210DH900MFR</text>
<text x="106" y="110.5">0R</text>
<text x="112.4" y="110.5">R195</text>
</g>
<g font-size="1.1">
<text x="56.9" y="7">VCC_5V</text>
<text x="95.6" y="9.7">5</text>
<text x="97.1" y="8.5">SOT25</text>
<text x="106.7" y="9.7">1</text>
<text x="134.3" y="6.9">VCC5V0_HOST0</text>
<text x="79.7" y="15.9">SOD_323</text>
<text x="95.6" y="14.7">4</text>
<text x="106.7" y="14.7">3</text>
<text x="106.7" y="12.2">2</text>
<text x="58.5" y="19.7">C0603</text>
<text x="93.3" y="20.9">R0402</text>
<text x="113.3" y="20.9">R0402</text>
<text x="120.7" y="19.7">C0603</text>
<text x="126.9" y="19.7">C0603</text>
<text x="133.2" y="19.7">C0603</text>
<text x="138.2" y="19.7">C0402</text>
<text x="62" y="83.8" transform="rotate(-90 62 83.8)">9</text>
<text x="77" y="82.8">VCC5V0_HOST0</text>
<text x="65.6" y="88.1">2</text>
<text x="65.6" y="89.4">3</text>
<text x="65.6" y="86.9">1</text>
<text x="102.4" y="84.4">R0402</text>
<text x="106.8" y="89.4">1</text>
<text x="106.8" y="86.9">3</text>
<text x="114.1" y="89.4">2</text>
<text x="114.1" y="86.9">4</text>
<text x="115.7" y="87.9">RP2_0405</text>
<text x="48.5" y="93.1">D_USB_CB_NEW</text>
<text x="65.6" y="90.6">4</text>
<text x="65.6" y="91.8">5</text>
<text x="65.6" y="93.1">6</text>
<text x="65.6" y="94.3">7</text>
<text x="65.6" y="95.6">8</text>
<text x="88.1" y="91.2" transform="rotate(-90 88.1 91.2)">1</text>
<text x="89.6" y="95.6">E0402</text>
<text x="95.6" y="91.2" transform="rotate(-90 95.6 91.2)">1</text>
<text x="97.1" y="95.6">E0402</text>
<text x="102.3" y="91.9">R0402</text>
<text x="62" y="100.4" transform="rotate(-90 62 100.4)">10</text>
<text x="88.1" y="98.6" transform="rotate(-90 88.1 98.6)">2</text>
<text x="95.6" y="98.6" transform="rotate(-90 95.6 98.6)">2</text>
<text x="102.4" y="103.1">R0402</text>
<text x="106.8" y="105.5">1</text>
<text x="114.1" y="105.5">2</text>
<text x="88.1" y="109.9" transform="rotate(-90 88.1 109.9)">1</text>
<text x="95.6" y="109.9" transform="rotate(-90 95.6 109.9)">1</text>
<text x="102.3" y="110.5">R0402</text>
<text x="106.8" y="108">3</text>
<text x="114.1" y="108">4</text>
<text x="115.7" y="108">RP2_0405</text>
<text x="88.1" y="117.2" transform="rotate(-90 88.1 117.2)">2</text>
<text x="89.6" y="114.3">E0402</text>
<text x="95.6" y="117.2" transform="rotate(-90 95.6 117.2)">2</text>
<text x="97.1" y="114.3">E0402</text>
<text x="172.3" y="141.8">Friday, October 19, 2018</text>
<text x="172.3" y="143.6">Tuesday, April 30, 2019</text>
<text x="191.2" y="141.9">Page Num:4</text>
<text x="191.2" y="143.6">Page Total: 21</text>
<text x="195.3" y="139.6">REV:V0.0</text>
</g>
<g font-size="1.1" fill="#004080">
<text x="97.7" y="10.5">IN</text>
<text x="102.1" y="10.5">VOUT</text>
<text x="97.7" y="15.4">EN</text>
<text x="102.7" y="12.9">GND</text>
<text x="102.7" y="15.4">OCB</text>
</g>
<g font-size="1.1" fill="#f00">
<text x="60.2" y="15.3">VCC5V0_HOST_EN</text>
<text x="82.4" y="14.7">HOST_EN</text>
<text x="62.6" y="27.9">HOST_EN</text>
<text x="74.9" y="89.4">DP0</text>
<text x="74.9" y="88.1">DM0</text>
<text x="133.4" y="87.3">HOST0_DM</text>
<text x="133.4" y="89.7">HOST0_DP</text>
<text x="74.9" y="105.5">HOST_DM5</text>
<text x="133.4" y="105.9">HUB_HOST_DM5</text>
<text x="74.9" y="108">HOST_DP5</text>
<text x="133.4" y="108.4">HUB_HOST_DP5</text>
</g>
<g font-size=".9">
<text x="21.6" y=".9">5</text>
<text x="62.2" y=".9">4</text>
<text x="102.9" y=".9">3</text>
<text x="143.5" y=".9">2</text>
<text x="184.2" y=".9">1</text>
<text x=".3" y="19.9">D</text>
<text x="204.8" y="19.9">D</text>
<text x=".3" y="55.7">C</text>
<text x="204.8" y="55.7">C</text>
<text x=".3" y="91.4">B</text>
<text x="204.8" y="91.4">B</text>
<text x=".3" y="127.2">A</text>
<text x="204.8" y="127.2">A</text>
<text x="21.6" y="145.2">5</text>
<text x="62.2" y="145.2">4</text>
<text x="102.9" y="145.2">3</text>
<text x="143.5" y="145.2">2</text>
<text x="184.2" y="145.2">1</text>
</g>
<g font-size=".9" fill="#00f">
<text x="63.3" y="88" transform="rotate(-180 63.3 88)">2:D-</text>
<text x="63.3" y="89.4" transform="rotate(-180 63.3 89.4)">3:D+</text>
<text x="63.5" y="86.8" transform="rotate(-180 63.5 86.8)">1:5V</text>
<text x="63.3" y="92.9" transform="rotate(-180 63.3 92.9)">6:D-</text>
<text x="63.3" y="94.2" transform="rotate(-180 63.3 94.2)">7:D+</text>
<text x="63.5" y="90.5" transform="rotate(-180 63.5 90.5)">4:GND</text>
<text x="63.5" y="91.6" transform="rotate(-180 63.5 91.6)">5:5V</text>
<text x="63.5" y="95.4" transform="rotate(-180 63.5 95.4)">8:GND</text>
</g>
</svg>
